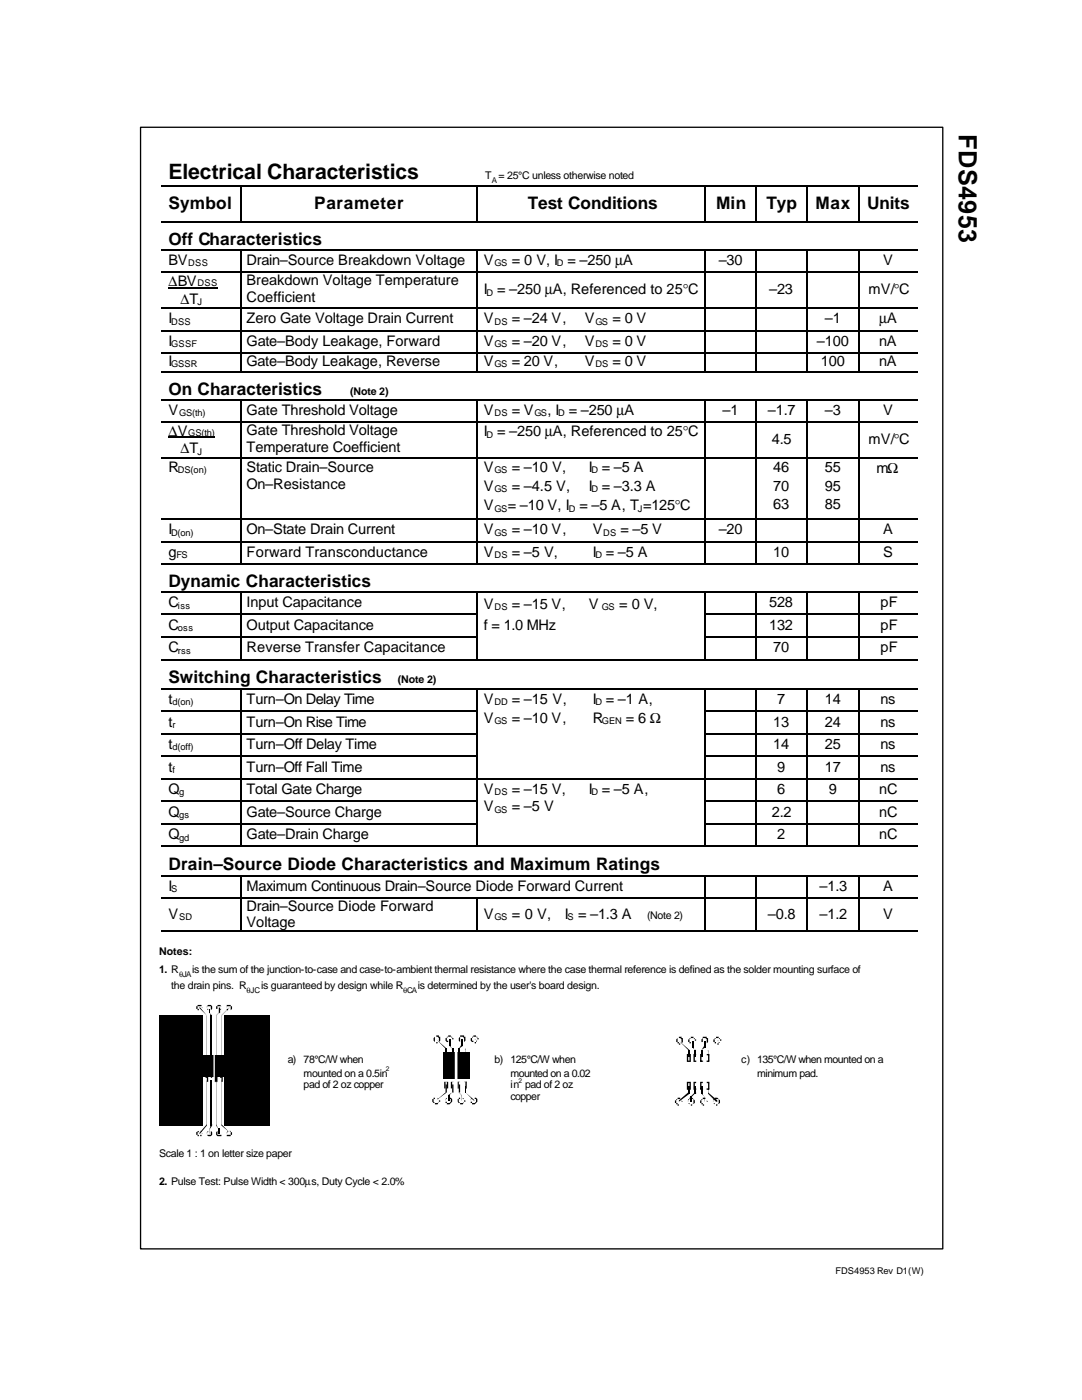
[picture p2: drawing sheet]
<svg xmlns="http://www.w3.org/2000/svg" width="216mm" height="279mm" viewBox="0 0 216 279" stroke-linecap="round" stroke-linejoin="round" font-family="sans-serif">
<g fill="none" stroke="#000" stroke-width=".26">
<path d="M28 25.4h160.1v223.8h-160.1zM32.3 37.2h15.6M48 37.3v6.9M48.2 37.2h46.8M95.1 37.3v6.9M95.2 37.2h45.3M140.6 37.3v6.9M140.8 37.2h10M150.9 37.3v6.9M151.1 37.2h9.8M161 37.3v6.9M161.1 37.2h10.1"/>
<path d="M171.3 37.3v6.9M171.4 37.2h11.7M32.3 44.3h15.6M32.3 49.9h15.6M32.3 54.4h15.6M33.6 57.5h9.8M48 50v4.2M48 54.5v6.9M48.2 44.3h46.8M48.2 49.9h46.8M48.2 54.4h46.8M95.1 50v4.2"/>
<path d="M95.1 54.5v6.9M95.2 44.3h45.3M95.2 49.9h45.3M95.2 54.4h45.3M140.6 50v4.2M140.6 54.5v6.9M140.8 44.3h10M140.8 49.9h10M140.8 54.4h10M150.9 50v4.2M150.9 54.5v6.9M151.1 44.3h9.8"/>
<path d="M151.1 49.9h9.8M151.1 54.4h9.8M161 50v4.2M161 54.5v6.9M161.1 44.3h10.1M161.1 49.9h10.1M161.1 54.4h10.1M171.3 50v4.2M171.3 54.5v6.9M171.4 44.3h11.7M171.4 49.9h11.7M171.4 54.4h11.7"/>
<path d="M32.3 61.5h15.6M32.3 66h15.6M32.3 70.5h15.6M32.3 74.2h15.6M32.3 79.8h15.6M48 61.6v4.3M48 66.1v4.3M48 70.6v3.5M48 79.9v4.2M48.2 61.5h46.8M48.2 66h46.8M48.2 70.5h46.8"/>
<path d="M48.2 74.2h46.8M48.2 79.8h46.8M95.1 61.6v4.3M95.1 66.1v4.3M95.1 70.6v3.5M95.1 79.9v4.2M95.2 61.5h45.3M95.2 66h45.3M95.2 70.5h45.3M95.2 74.2h45.3M95.2 79.8h45.3M140.6 61.6v4.3"/>
<path d="M140.6 66.1v4.3M140.6 70.6v3.5M140.6 79.9v4.2M140.8 61.5h10M140.8 66h10M140.8 70.5h10M140.8 74.2h10M140.8 79.8h10M150.9 61.6v4.3M150.9 66.1v4.3M150.9 70.6v3.5M150.9 79.9v4.2"/>
<path d="M151.1 61.5h9.8M151.1 66h9.8M151.1 70.5h9.8M151.1 74.2h9.8M151.1 79.8h9.8M161 61.6v4.3M161 66.1v4.3M161 70.6v3.5M161 79.9v4.2M161.1 61.5h10.1M161.1 66h10.1M161.1 70.5h10.1"/>
<path d="M161.1 74.2h10.1M161.1 79.8h10.1M171.3 61.6v4.3M171.3 66.1v4.3M171.3 70.6v3.5M171.3 79.9v4.2M171.4 61.5h11.7M171.4 66h11.7M171.4 70.5h11.7M171.4 74.2h11.7M171.4 79.8h11.7M32.3 84.3h15.6"/>
<path d="M32.3 91.4h15.6M33.6 87.2h9.3M48 84.4v6.9M48 91.5v12M48.2 84.3h46.8M48.2 91.4h46.8M95.1 84.4v6.9M95.1 91.5v12M95.2 84.3h45.3M95.2 91.4h45.3M140.6 84.4v6.9M140.6 91.5v12"/>
<path d="M140.8 84.3h10M140.8 91.4h10M150.9 84.4v6.9M150.9 91.5v12M151.1 84.3h9.8M151.1 91.4h9.8M161 84.4v6.9M161 91.5v12M161.1 84.3h10.1M161.1 91.4h10.1M171.3 84.4v6.9M171.3 91.5v12"/>
<path d="M171.4 84.3h11.7M171.4 91.4h11.7M32.3 103.6h15.6M32.3 108.1h15.6M32.3 112.6h15.6M32.3 118.1h15.6M48 103.7v4.2M48 108.2v4.2M48 118.3v4.2M48.2 103.6h46.8M48.2 108.1h46.8M48.2 112.6h46.8"/>
<path d="M48.2 118.1h46.8M95.1 103.7v4.2M95.1 108.2v4.2M95.1 118.3v4.2M95.2 103.6h45.3M95.2 108.1h45.3M95.2 112.6h45.3M95.2 118.1h45.3M140.6 103.7v4.2M140.6 108.2v4.2M140.6 118.3v4.2M140.8 103.6h10"/>
<path d="M140.8 108.1h10M140.8 112.6h10M140.8 118.1h10M150.9 103.7v4.2M150.9 108.2v4.2M150.9 118.3v4.2M151.1 103.6h9.8M151.1 108.1h9.8M151.1 112.6h9.8M151.1 118.1h9.8M161 103.7v4.2M161 108.2v4.2"/>
<path d="M161 118.3v4.2M161.1 103.6h10.1M161.1 108.1h10.1M161.1 112.6h10.1M161.1 118.1h10.1M171.3 103.7v4.2M171.3 108.2v4.2M171.3 118.3v4.2M171.4 103.6h11.7M171.4 108.1h11.7M171.4 112.6h11.7M171.4 118.1h11.7"/>
<path d="M32.3 122.6h15.6M32.3 127.1h15.6M32.3 131.6h15.6M32.3 137.5h15.6M48 122.8v4.2M48 127.3v4.2M48 137.6v4.2M48.2 122.6h46.8M48.2 127.1h46.8M48.2 131.6h46.8M48.2 137.5h46.8M95.1 122.8v4.2"/>
<path d="M95.1 127.3v4.2M95.1 137.6v4.2M95.2 131.6h45.3M95.2 137.5h45.3M140.6 122.8v4.2M140.6 127.3v4.2M140.6 137.6v4.2M140.8 122.6h10M140.8 127.1h10M140.8 131.6h10M140.8 137.5h10M150.9 122.8v4.2"/>
<path d="M150.9 127.3v4.2M150.9 137.6v4.2M151.1 122.6h9.8M151.1 127.1h9.8M151.1 131.6h9.8M151.1 137.5h9.8M161 122.8v4.2M161 127.3v4.2M161 137.6v4.2M161.1 122.6h10.1M161.1 127.1h10.1M161.1 131.6h10.1"/>
<path d="M161.1 137.5h10.1M171.3 122.8v4.2M171.3 127.3v4.2M171.3 137.6v4.2M171.4 122.6h11.7M171.4 127.1h11.7M171.4 131.6h11.7M171.4 137.5h11.7M32.3 141.9h15.6M32.3 146.4h15.6M32.3 150.9h15.6M32.3 155.4h15.6"/>
<path d="M32.3 159.9h15.6M48 142.1v4.2M48 146.6v4.2M48 151.1v4.2M48 155.6v4.2M48.2 141.9h46.8M48.2 146.4h46.8M48.2 150.9h46.8M48.2 155.4h46.8M48.2 159.9h46.8M95.1 142.1v4.2M95.1 146.6v4.2"/>
<path d="M95.1 151.1v4.2M95.1 155.6v4.2M95.2 155.4h45.3M140.6 142.1v4.2M140.6 146.6v4.2M140.6 151.1v4.2M140.6 155.6v4.2M140.8 141.9h10M140.8 146.4h10M140.8 150.9h10M140.8 155.4h10M140.8 159.9h10"/>
<path d="M150.9 142.1v4.2M150.9 146.6v4.2M150.9 151.1v4.2M150.9 155.6v4.2M151.1 141.9h9.8M151.1 146.4h9.8M151.1 150.9h9.8M151.1 155.4h9.8M151.1 159.9h9.8M161 142.1v4.2M161 146.6v4.2M161 151.1v4.2"/>
<path d="M161 155.6v4.2M161.1 141.9h10.1M161.1 146.4h10.1M161.1 150.9h10.1M161.1 155.4h10.1M161.1 159.9h10.1M171.3 142.1v4.2M171.3 146.6v4.2M171.3 151.1v4.2M171.3 155.6v4.2M171.4 141.9h11.7M171.4 146.4h11.7"/>
<path d="M171.4 150.9h11.7M171.4 155.4h11.7M171.4 159.9h11.7M32.3 164.4h15.6M32.3 168.9h15.6M32.3 174.8h15.6M32.3 179.3h15.6M48 160.1v4.2M48 164.6v4.2M48 174.9v4.2M48 179.4v6.3M48.2 164.4h46.8"/>
<path d="M48.2 168.9h46.8M48.2 174.8h92.3M48.2 179.3h46.8M95.1 160.1v4.2M95.1 164.6v4.2M95.1 179.4v6.3M95.2 168.9h45.3M95.2 179.3h45.3M140.6 160.1v4.2M140.6 164.6v4.2M140.6 174.9v4.2M140.6 179.4v6.3"/>
<path d="M140.8 164.4h10M140.8 168.9h10M140.8 174.8h10M140.8 179.3h10M150.9 160.1v4.2M150.9 164.6v4.2M150.9 174.9v4.2M150.9 179.4v6.3M151.1 164.4h9.8M151.1 168.9h9.8M151.1 174.8h9.8M151.1 179.3h9.8"/>
<path d="M161 160.1v4.2M161 164.6v4.2M161 174.9v4.2M161 179.4v6.3M161.1 164.4h10.1M161.1 168.9h10.1M161.1 174.8h10.1M161.1 179.3h10.1M171.3 160.1v4.2M171.3 164.6v4.2M171.3 174.9v4.2M171.3 179.4v6.3"/>
<path d="M171.4 164.4h11.7M171.4 168.9h11.7M171.4 174.8h11.7M171.4 179.3h11.7M32.3 185.9h15.6M48.2 185.9h46.8M95.2 185.9h45.3M140.8 185.9h10M151.1 185.9h9.8M161.1 185.9h10.1M171.4 185.9h11.7"/>
</g>
<g fill="#000">
<path d="M47.9 37h.3v.3h-.3zM95 37h.2v.3h-.2zM140.5 37h.3v.3h-.3zM150.8 37h.3v.3h-.3zM160.9 37h.2v.3h-.2zM171.2 37h.2v.3h-.2zM47.9 44.2h.3v.2h-.3zM47.9 49.7h.3v.3h-.3zM47.9 54.2h.3v.3h-.3zM95 44.2h.2v.2h-.2zM95 49.7h.2v.3h-.2zM95 54.2h.2v.3h-.2z"/>
<path d="M140.5 44.2h.3v.2h-.3zM140.5 49.7h.3v.3h-.3zM140.5 54.2h.3v.3h-.3zM150.8 44.2h.3v.2h-.3zM150.8 49.7h.3v.3h-.3zM150.8 54.2h.3v.3h-.3zM160.9 44.2h.2v.2h-.2zM160.9 49.7h.2v.3h-.2zM160.9 54.2h.2v.3h-.2zM171.2 44.2h.2v.2h-.2zM171.2 49.7h.2v.3h-.2zM171.2 54.2h.2v.3h-.2z"/>
<path d="M47.9 61.4h.3v.2h-.3zM47.9 65.9h.3v.2h-.3zM47.9 70.4h.3v.2h-.3zM47.9 74.1h.3v.2h-.3zM47.9 79.6h.3v.3h-.3zM95 61.4h.2v.2h-.2zM95 65.9h.2v.2h-.2zM95 70.4h.2v.2h-.2zM95 74.1h.2v.2h-.2zM95 79.6h.2v.3h-.2zM140.5 61.4h.3v.2h-.3zM140.5 65.9h.3v.2h-.3z"/>
<path d="M140.5 70.4h.3v.2h-.3zM140.5 74.1h.3v.2h-.3zM140.5 79.6h.3v.3h-.3zM150.8 61.4h.3v.2h-.3zM150.8 65.9h.3v.2h-.3zM150.8 70.4h.3v.2h-.3zM150.8 74.1h.3v.2h-.3zM150.8 79.6h.3v.3h-.3zM160.9 61.4h.2v.2h-.2zM160.9 65.9h.2v.2h-.2zM160.9 70.4h.2v.2h-.2zM160.9 74.1h.2v.2h-.2z"/>
<path d="M160.9 79.6h.2v.3h-.2zM171.2 61.4h.2v.2h-.2zM171.2 65.9h.2v.2h-.2zM171.2 70.4h.2v.2h-.2zM171.2 74.1h.2v.2h-.2zM171.2 79.6h.2v.3h-.2zM47.9 84.1h.3v.3h-.3zM47.9 91.3h.3v.2h-.3zM95 84.1h.2v.3h-.2zM95 91.3h.2v.2h-.2zM140.5 84.1h.3v.3h-.3zM140.5 91.3h.3v.2h-.3z"/>
<path d="M150.8 84.1h.3v.3h-.3zM150.8 91.3h.3v.2h-.3zM160.9 84.1h.2v.3h-.2zM160.9 91.3h.2v.2h-.2zM171.2 84.1h.2v.3h-.2zM171.2 91.3h.2v.2h-.2zM47.9 103.5h.3v.2h-.3zM47.9 107.9h.3v.3h-.3zM47.9 112.4h.3v.3h-.3zM47.9 118h.3v.3h-.3zM95 103.5h.2v.2h-.2zM95 107.9h.2v.3h-.2z"/>
<path d="M95 112.4h.2v.3h-.2zM95 118h.2v.3h-.2zM140.5 103.5h.3v.2h-.3zM140.5 107.9h.3v.3h-.3zM140.5 112.4h.3v.3h-.3zM140.5 118h.3v.3h-.3zM150.8 103.5h.3v.2h-.3zM150.8 107.9h.3v.3h-.3zM150.8 112.4h.3v.3h-.3zM150.8 118h.3v.3h-.3zM160.9 103.5h.2v.2h-.2zM160.9 107.9h.2v.3h-.2z"/>
<path d="M160.9 112.4h.2v.3h-.2zM160.9 118h.2v.3h-.2zM171.2 103.5h.2v.2h-.2zM171.2 107.9h.2v.3h-.2zM171.2 112.4h.2v.3h-.2zM171.2 118h.2v.3h-.2zM47.9 122.5h.3v.3h-.3zM47.9 127h.3v.3h-.3zM47.9 131.5h.3v.3h-.3zM47.9 137.3h.3v.3h-.3zM95 122.5h.2v.3h-.2zM95 127h.2v.3h-.2z"/>
<path d="M95 131.5h.2v.3h-.2zM95 137.3h.2v.3h-.2zM140.5 122.5h.3v.3h-.3zM140.5 127h.3v.3h-.3zM140.5 131.5h.3v.3h-.3zM140.5 137.3h.3v.3h-.3zM150.8 122.5h.3v.3h-.3zM150.8 127h.3v.3h-.3zM150.8 131.5h.3v.3h-.3zM150.8 137.3h.3v.3h-.3zM160.9 122.5h.2v.3h-.2zM160.9 127h.2v.3h-.2z"/>
<path d="M160.9 131.5h.2v.3h-.2zM160.9 137.3h.2v.3h-.2zM171.2 122.5h.2v.3h-.2zM171.2 127h.2v.3h-.2zM171.2 131.5h.2v.3h-.2zM171.2 137.3h.2v.3h-.2zM47.9 141.8h.3v.3h-.3zM47.9 146.3h.3v.3h-.3zM47.9 150.8h.3v.3h-.3zM47.9 155.3h.3v.3h-.3zM95 141.8h.2v.3h-.2zM95 146.3h.2v.3h-.2z"/>
<path d="M95 150.8h.2v.3h-.2zM95 155.3h.2v.3h-.2zM140.5 141.8h.3v.3h-.3zM140.5 146.3h.3v.3h-.3zM140.5 150.8h.3v.3h-.3zM140.5 155.3h.3v.3h-.3zM150.8 141.8h.3v.3h-.3zM150.8 146.3h.3v.3h-.3zM150.8 150.8h.3v.3h-.3zM150.8 155.3h.3v.3h-.3zM160.9 141.8h.2v.3h-.2zM160.9 146.3h.2v.3h-.2z"/>
<path d="M160.9 150.8h.2v.3h-.2zM160.9 155.3h.2v.3h-.2zM171.2 141.8h.2v.3h-.2zM171.2 146.3h.2v.3h-.2zM171.2 150.8h.2v.3h-.2zM171.2 155.3h.2v.3h-.2zM47.9 159.8h.3v.3h-.3zM47.9 164.3h.3v.3h-.3zM47.9 168.8h.3v.3h-.3zM47.9 174.6h.3v.3h-.3zM47.9 179.1h.3v.3h-.3zM95 159.8h.2v.3h-.2z"/>
<path d="M95 164.3h.2v.3h-.2zM95 168.8h.2v.3h-.2zM95 179.1h.2v.3h-.2zM140.5 159.8h.3v.3h-.3zM140.5 164.3h.3v.3h-.3zM140.5 168.8h.3v.3h-.3zM140.5 174.6h.3v.3h-.3zM140.5 179.1h.3v.3h-.3zM150.8 159.8h.3v.3h-.3zM150.8 164.3h.3v.3h-.3zM150.8 168.8h.3v.3h-.3zM150.8 174.6h.3v.3h-.3z"/>
<path d="M150.8 179.1h.3v.3h-.3zM160.9 159.8h.2v.3h-.2zM160.9 164.3h.2v.3h-.2zM160.9 168.8h.2v.3h-.2zM160.9 174.6h.2v.3h-.2zM160.9 179.1h.2v.3h-.2zM171.2 159.8h.2v.3h-.2zM171.2 164.3h.2v.3h-.2zM171.2 168.8h.2v.3h-.2zM171.2 174.6h.2v.3h-.2zM171.2 179.1h.2v.3h-.2zM47.9 185.7h.3v.3h-.3z"/>
<path d="M95 185.7h.2v.3h-.2zM140.5 185.7h.3v.3h-.3zM150.8 185.7h.3v.3h-.3zM160.9 185.7h.2v.3h-.2zM171.2 185.7h.2v.3h-.2z"/>
</g>
<path d="M39.4 200.8h.3v-.2h.3v.2h.2v.8h-.8z" fill-rule="evenodd" fill="#fff"/>
<path d="M39.2 200.8h.2v-.2h.8v.5h.3h-.3v.2l-.2 .3h-.6v-.3h-.2v-.2h.2v.2h.3v.3h.3l.2-.3v-.5h-.8v.3h-.2z" fill="#000"/>
<path d="M41.3 200.8h.2v-.2h.6v.2h.2v.5h-.2v.3h-.6v-.3h-.2z" fill-rule="evenodd" fill="#fff"/>
<path d="M41.3 200.8v.3v-.3l.2-.2h.6l.2 .2v.5l-.2 .3h-.6l-.2-.3v-.2v.2h.2v.3h.6v-.5h.2h-.2v-.3z" fill="#000"/>
<path d="M43.1 200.8h.3v-.2h.5v.2h.3v.8h-.8v-.3h-.3z" fill-rule="evenodd" fill="#fff"/>
<path d="M43.1 200.8h.3v-.2h.5l.3 .2v.5l-.3 .3h-.5v-.3h-.3v-.2h.3v.5h.5v-.3h.3v-.5h-.8v.3h-.3z" fill="#000"/>
<path d="M45.2 200.8h.3v-.2h.5v.2h.3v.5h-.3v.3h-.8z" fill-rule="evenodd" fill="#fff"/>
<path d="M45.2 200.6h.8v.2h.3v.5l-.3 .3h-.8v-.5v.2h.3v.3h.5v-.8h-.8v.3z" fill="#000"/>
<path d="M41 210.9h.3v1h-.3z" fill="#fff"/>
<path d="M41 210.9h.5v1h-.5v-1v1h.3v-1z" fill="#000"/>
<path d="M42.1 210.9h.2v1h-.2z" fill="#fff"/>
<path d="M42.1 210.9v1h.2v-1h-.2h.2v1h-.2z" fill="#000"/>
<path d="M42.9 210.9h.5v1h-.5z" fill="#fff"/>
<path d="M42.9 210.9h.5v1h-.5v-1h.2v1h-.2h.5h-.3v-1h.3z" fill="#000"/>
<path d="M43.9 210.9h.3v1h-.3z" fill="#fff"/>
<path d="M39.7 201.1h.3l1.3 1.6zM41.8 201.1v1zM41.8 202.1l.5 .6h-.2zM43.1 202.7l.6-.6h.2h-.2zM43.9 210.9h.5v1h-.5v-1v1h.3v-1zM43.7 201.1h.2v1h-.2zM44.2 202.7l1.6-1.6z" fill="#000"/>
<path d="M41.3 202.7v8.4M43.1 202.7v8.4M44.2 202.7v8.4" fill="none" stroke="#000" stroke-width=".2"/>
<path d="M42.2 202.7v8.4" fill="none" stroke="#000" stroke-width=".26"/>
<path d="M42.6 209.3h.3v8.5h-.3z" fill="#fff"/>
<path d="M40 210.6h5.8v4.2h-5.8zM31.7 202.7h8.8v21.9h-8.8zM44.7 202.7h9v21.9h-9z" fill="#000"/>
<g fill="#fff">
<path d="M42.6 209.3h.3v8.5h-.3z"/>
<path d="M41 215.1h.3v.8h-.3z"/>
</g>
<path d="M41 214.8h.5v1.1h-.5v-1.1v1.1h.3v-.8h-.3z" fill="#000"/>
<path d="M42.1 215.1h.2v.8h-.2z" fill="#fff"/>
<path d="M42.1 214.8h.2v1.1h-.2v-1.1v1.1h.2v-.8h-.2z" fill="#000"/>
<path d="M42.9 215.1h.5v.8h-.5z" fill="#fff"/>
<path d="M42.9 214.8h.5v1.1h-.5v-1.1v.3h.2v.8h-.2h.5h-.3v-.8h.3h-.5z" fill="#000"/>
<path d="M43.9 215.1h.3v.8h-.3z" fill="#fff"/>
<path d="M43.9 214.8h.5v1.1h-.5v-1.1v1.1h.3v-.8h-.3z" fill="#000"/>
<path d="M39.4 225.7h.8v1h-.8z" fill-rule="evenodd" fill="#fff"/>
<path d="M39.2 226l.5-.3h.5v.5h.3h-.3v.5h-.8v-.2h-.2v-.3h.2v.3h.3v.2h.3v-.2h.2v-.5l-.2-.3h-.3v.3h-.3v.2h-.2z" fill="#000"/>
<path d="M41.3 226h.2v-.3h.6v.3h.2v.5h-.2v.2h-.6v-.2h-.2z" fill-rule="evenodd" fill="#fff"/>
<path d="M41.5 225.7v.3h-.2v.2v-.2l.2-.3h.6l.2 .3v.5l-.2 .2h-.6l-.2-.2v-.3v.3h.5v.2v-.2h.3v-.3h.2h-.2v-.5z" fill="#000"/>
<path d="M43.1 226h.3v-.3h.5v.3h.3v.5h-.3v.2h-.5v-.2h-.3z" fill-rule="evenodd" fill="#fff"/>
<path d="M43.4 225.7v.5h-.3v-.2l.3-.3h.5l.3 .3v.7h-.8l-.3-.2v-.3h.3v.3h.3v.2v-.2h.5v-.5l-.3-.3z" fill="#000"/>
<path d="M45.2 226h.3v-.3h.5v.3h.3v.5h-.3v.2h-.5v-.2h-.3z" fill-rule="evenodd" fill="#fff"/>
<path d="M41.3 224.4v.2l-1.3 1.6h-.3zM41.8 225.2v1zM42.1 224.4h.2v.2l-.5 .8zM43.1 224.4l.6 1h.2h-.2l-.6-.8zM43.7 225.2h.2v1h-.2zM44.2 224.4l1.6 1.6-1.6-1.4zM45.5 225.7v.3h-.3v.2v-.2l.3-.3h.5v.3h.3v.5h-.3v.2h-.8v-.5v.3h.6v.2v-.2h.2v-.5l-.2-.3z" fill="#000"/>
<path d="M41.3 215.6v9M43.1 215.6v9M44.2 215.6v9" fill="none" stroke="#000" stroke-width=".2"/>
<path d="M42.2 215.6v9" fill="none" stroke="#000" stroke-width=".26"/>
<path d="M86.5 219.3h.3v-.2h.5v.2h.3v.8h-.3v.3h-.5v-.3h-.3z" fill-rule="evenodd" fill="#fff"/>
<path d="M86.3 219.3h.2v-.2h.8l.3 .2v.3h.2v.3h-.2l-.3 .5h-.5v-.3h-.3l-.2-.2v-.3h.2v.3l.3 .2h.5l.3-.2v-.6h-.3v-.2h-.5v.2h-.3v.3h-.2z" fill="#000"/>
<path d="M88.9 219.3h.3v-.2h.8v.2h.2v.8h-.2v.3h-.8v-.3h-.3z" fill-rule="evenodd" fill="#fff"/>
<path d="M89.2 219.1v.2h-.3v.3v-.3l.3-.2h.8l.2 .2v.6l-.5 .5h-.5v-.3h-.3v-.5v.3h.3v.2h.5l.3-.2v-.3h.2h-.2v-.3h-.3v-.2z" fill="#000"/>
<path d="M91.5 219.3h.3v-.2h.5v.2h.3v.8h-.3v.3h-.5v-.3h-.3z" fill-rule="evenodd" fill="#fff"/>
<path d="M91.3 219.3h.2v-.2h.8l.3 .2v.3h.3v.3h-.3l-.3 .5h-.5v-.3h-.3l-.2-.2v-.3h.2v.3l.3 .2h.5l.3-.2v-.6h-.3v-.2h-.5v.2h-.3v.3h-.2z" fill="#000"/>
<path d="M93.9 219.3h.3v-.2h.8v.2h.2v.6h-.2v.5h-.8v-.3h-.3z" fill-rule="evenodd" fill="#fff"/>
<path d="M94.2 219.1v.2h-.3v.3v-.3l.3-.2h.8l.2 .2v.6l-.5 .5h-.5v-.3h-.3v-.5v.3h.3v.2h.5l.3-.2v-.6h-.3v-.2z" fill="#000"/>
<path d="M86.5 207.2h.3v-.3h.8v.3h.2v.8h-1v-.3h-.3z" fill-rule="evenodd" fill="#fff"/>
<path d="M86.8 206.9v.5h-.3v-.2l.3-.3h.2v-.3h.6v.3h.2v.8l-.2 .3h-.3v.2h-.3v-.2h-.2l-.3-.3v-.3h.3v.6h.8v-.6h.2h-.2v-.2l-.3-.3z" fill="#000"/>
<path d="M89.2 206.9h1v1.1h-1z" fill-rule="evenodd" fill="#fff"/>
<path d="M88.9 207.2h.3v-.3h.2v-.3h.6v.3h.2v.3h.3v.2h-.3l-.2 .8h-.3v-.2h-.5l-.3-.3v-.3h.3v.3h.2v.3h.6l.2-.3v-.5l-.2-.3h-.6l-.2 .3v.2h-.3z" fill="#000"/>
<path d="M91.5 207.2h.3v-.3h.8v.3h.3v.8h-1.1v-.3h-.3z" fill-rule="evenodd" fill="#fff"/>
<path d="M91.8 206.6h.8v.3h.3v.8l-.3 .3h-.3v.2h-.2v-.2h-.3l-.3-.3v-.3h.3v.6h.8v-.6h.3h-.3v-.2l-.3-.3h-.5v.5h-.3z" fill="#000"/>
<path d="M94.2 206.9h1v1.1h-1z" fill-rule="evenodd" fill="#fff"/>
<path d="M93.9 207.2h.3v-.3h.3v-.3h.5v.3h.2v.3h.3v.2h-.3l-.2 .8h-.3v-.2h-.5l-.3-.3v-.3h.3v.3h.3v.3h.5v-.3h.2v-.5l-.2-.3h-.5l-.3 .3v.2h-.3z" fill="#000"/>
<path d="M88.9 210.3h.3v1.4h-.3z" fill="#fff"/>
<path d="M88.6 210.3h.3v1.4v-.3h.3v.3v-1.4h-.3h.5v1.4h-.8z" fill="#000"/>
<path d="M90.2 210.3h.3v1.4h-.3z" fill="#fff"/>
<path d="M90 210.3h.2v1.4v-.3h.3v.3v-1.4h-.3h.3v1.4h-.5z" fill="#000"/>
<path d="M91.3 210.3h.5v1.4h-.5z" fill="#fff"/>
<path d="M91.3 210.3h.5v1.4h-.5v-1.4h.2v1.4l-.2-.3h.5v.3v-1.4z" fill="#000"/>
<path d="M92.6 210.3h.5v1.4h-.5z" fill="#fff"/>
<path d="M88.9 209.3h.3v1.3h-.3zM87 207.4l2.2 1.9v.2h-.3v-.2zM89.7 207.4h.3v1.4h-.3zM89.7 208.5l.5 .8h.3h-.3v.2v-.2l-.5-.5zM90.2 209.3h.3v1.3h-.3zM91.5 209.3h.3v1.3h-.3zM92.1 208.5h.2v.3l-.8 .5v.2v-.2zM92.1 207.4h.2v1.4h-.2zM92.6 210.3h.5v1.4h-.5v-1.4v1.4v-.3h.5l-.2 .3v-1.4h.2zM92.9 209.3v1.3zM92.9 209.3v.2v-.2l1.8-1.9h.3h-.3z" fill="#000"/>
<path d="M88.9 215.9h.3v1.3h-.3z" fill="#fff"/>
<path d="M88.6 215.9h.3v1.3h.3v-1.3h-.3h.5v1.3h-.8z" fill="#000"/>
<path d="M90.2 215.9h.3v1.3h-.3z" fill="#fff"/>
<path d="M90 215.9h.2v1.3h.3v-1.3h-.3h.3v1.3h-.5z" fill="#000"/>
<path d="M91.3 215.9h.5v1.3h-.5z" fill="#fff"/>
<path d="M91.3 215.9h.5v1.3h-.5v-1.3h.2v1.3h-.2h.5v-1.3z" fill="#000"/>
<path d="M92.6 215.9h.5v1.3h-.5z" fill="#fff"/>
<path d="M88.4 210.1h5.3v5.3h-5.3zM88.9 216.4h.3v1.6h-.3zM87 219.6l1.9-1.6h.3zM89.4 218.5h.3v1.1h-.3zM89.4 218.5l.8-.5h.3h-.3l-.5 .5v.3h-.3zM90.2 216.4h.3v1.6h-.3zM91.5 216.4h.3v1.6h-.3zM92.1 218.5v1.1zM91.5 218l.6 .5v.3v-.3zM92.6 215.9h.5v1.3h-.5v-1.3v1.3h.5h-.2v-1.3h.2zM92.9 216.4v1.6zM92.9 218l1.8 1.6h-.2z" fill="#000"/>
<path d="M90.8 209.5h.5v10.9l-.3 .3v-.3h-.2z" fill="#fff"/>
<path d="M134.9 219.3h1.1v1.1h-1.1z" fill-rule="evenodd" fill="#fff"/>
<path d="M134.7 219.6h.2v-.3h.3v-.2h.5v.2l.6 .6h-.3v.2l-.3 .3h-.2v.3h-.3v-.3h-.3v-.3h-.2v-.2h.2v.2h.3v.3h.5l.3-.3v-.5l-.3-.3h-.5l-.3 .3v.3h-.2z" fill="#000"/>
<path d="M137.3 219.6h.3v-.3h.8v.3h.2v.5h-.2v.3h-.8v-.3h-.3z" fill-rule="evenodd" fill="#fff"/>
<path d="M137.3 219.3h.3v-.2h.5l.5 .5v.5l-.5 .3v.3h-.3v-.3h-.2l-.3-.3v-.2v.2h.3v.3h.5l.3-.3v-.2h.2h-.2v-.6h-.8l-.3 .3v.3z" fill="#000"/>
<path d="M140 219.3h1v1.1h-1z" fill-rule="evenodd" fill="#fff"/>
<path d="M140 219.3h.2v-.2h.6v.2l.5 .6h-.3v.2l-.2 .3h-.3v.3h-.3v-.3h-.2v-.3h-.3v-.2h.3v.2h.2v.3h.6l.2-.3v-.5l-.2-.3h-.6l-.2 .3v.3h-.3v-.3h.3z" fill="#000"/>
<path d="M142.6 219.3h.8v.3h.3v.5h-.3v.3h-.8v-.3h-.3v-.5h.3z" fill-rule="evenodd" fill="#fff"/>
<path d="M142.3 219.3h.3v-.2h.5l.6 .5v.5l-.6 .3v.3h-.2v-.3h-.3l-.3-.3v-.2v.2h.3v.3h.5l.3-.3v-.8h-.8l-.3 .3v.3z" fill="#000"/>
<path d="M135.2 207.2h.8v.2h.3v.6h-.3v.2h-.8v-.2h-.3v-.6h.3z" fill-rule="evenodd" fill="#fff"/>
<path d="M135.2 207.2v.5h-.3v-.3l.3-.2h.3v-.3h.5v.3h.3v.8l-.3 .2h-.3v.3h-.2v-.3h-.3v-.2h-.3v-.3h.3v.3h.3v.2h.5v-.5h.3h-.3v-.3l-.3-.2z" fill="#000"/>
<path d="M137.6 207.2h1v1h-1z" fill-rule="evenodd" fill="#fff"/>
<path d="M137.3 207.4h.3v-.2h.2v-.3h.6v.3h.2v.2h.3v.3h-.3l-.2 .8h-.3v-.3h-.5v-.2h-.3v-.3h.3v.3h.2v.2h.6l.2-.2v-.6l-.2-.2h-.6l-.2 .2v.3h-.3z" fill="#000"/>
<path d="M140 207.4h.2v-.2h.8v.2h.3v.6h-.3v.2h-.8v-.2h-.2z" fill-rule="evenodd" fill="#fff"/>
<path d="M140.2 206.9h.8v.3h.3v.8l-.3 .2h-.2v.3h-.3v-.3h-.3v-.2h-.2v-.3h.2v.5h.8v-.5h.3h-.3v-.3l-.2-.2h-.6v.5h-.2z" fill="#000"/>
<path d="M142.6 207.2h1.1v1h-1.1z" fill-rule="evenodd" fill="#fff"/>
<path d="M142.6 207.2h.3v-.3h.5v.3h.3v.2h.2v.3h-.2l-.3 .8h-.3v-.3h-.5v-.2h-.3v-.3h.3v.3h.3v.2h.5v-.2h.3v-.6l-.3-.2h-.5l-.3 .2v.3h-.3v-.3h.3z" fill="#000"/>
<path d="M137.3 210.6h.3v1.3h-.3z" fill="#fff"/>
<path d="M137.1 210.3h.2v1.6v-.2h.3v.2v-1.3h-.3v-.3h.5v1.6h-.7z" fill="#000"/>
<path d="M138.6 210.6h.3v1.3h-.3z" fill="#fff"/>
<path d="M138.4 210.3h.2v1.6v-.2h.3v.2v-1.3h-.3v-.3h.3v1.6h-.5z" fill="#000"/>
<path d="M139.7 210.6h.5v1.3h-.5z" fill="#fff"/>
<path d="M139.7 210.3h.5v1.6h-.5v-1.6v.3h.3v1.3l-.3-.2h.5v.2v-1.3h-.5z" fill="#000"/>
<path d="M141 210.6h.6v1.3h-.6z" fill="#fff"/>
<path d="M137.3 209.5h.3v1.4h-.3zM135.5 207.7l2.1 1.8v.3h-.3v-.3zM138.1 207.7h.3v1.3h-.3zM138.1 208.8l.5 .7h.3h-.3v.3v-.3l-.5-.5zM138.6 209.5h.3v1.4h-.3zM140 209.5h.2v1.4h-.2zM140.5 208.8h.3v.2l-.8 .5v.3v-.3zM140.5 207.7h.3v1.3h-.3zM141 210.3h.6v1.6h-.6v-1.6v1.6v-.2h.6l-.3 .2v-1.3h.3h-.6zM141.3 209.5v1.4zM141.3 209.5v.3v-.3l1.8-1.8h.3h-.3z" fill="#000"/>
<path d="M137.3 216.2h.3v1.3h-.3z" fill="#fff"/>
<path d="M137.1 215.9h.2v1.6v-.3h.3v.3v-1.3h-.3v-.3h.5v1.6h-.7z" fill="#000"/>
<path d="M138.6 216.2h.3v1.3h-.3z" fill="#fff"/>
<path d="M138.4 215.9h.2v1.6v-.3h.3v.3v-1.3h-.3v-.3h.3v1.6h-.5z" fill="#000"/>
<path d="M139.7 216.2h.5v1.3h-.5z" fill="#fff"/>
<path d="M139.7 215.9h.5v1.6h-.5v-1.6v.3h.3v1.3l-.3-.3h.5v.3v-1.3h-.5z" fill="#000"/>
<path d="M141 216.2h.6v1.3h-.6z" fill="#fff"/>
<path d="M137.3 216.7h.3v1.6h-.3zM135.5 219.6l1.8-1.6h.3v.3l-2.1 1.6zM137.8 218.8h.3v1.1h-.3zM138.6 218h.3v.3h-.3l-.5 .5h-.3zM138.6 216.7h.3v1.6h-.3zM140 216.7h.2v1.6h-.2zM140.5 218.8v1.1zM140 218l.5 .8-.5-.5zM141 215.9h.6v1.6h-.6v-1.6v1.6v-.3h.6l-.3 .3v-1.3h.3h-.6zM141.3 216.7v1.6zM141.3 218l1.8 1.6v.3h-.2l-1.6-1.6z" fill="#000"/>
<text font-size="5" x="191.3" y="26.7" transform="rotate(90 191.3 26.7)">FDS4953</text>
<text font-size="4.2" x="33.6" y="35.7">Electrical Characteristics</text>
<g font-size="3.4">
<text x="33.6" y="41.8">Symbol</text>
<text x="62.7" y="41.8">Parameter</text>
<text x="105.3" y="41.8">Test Conditions</text>
<text x="142.9" y="41.8">Min</text>
<text x="152.9" y="41.8">Typ</text>
<text x="162.7" y="41.8">Max</text>
<text x="173" y="41.8">Units</text>
<text x="33.6" y="48.9">Off Characteristics</text>
<text x="33.6" y="78.8">On Characteristics</text>
<text x="33.6" y="117.2">Dynamic Characteristics</text>
<text x="33.6" y="136.3">Switching Characteristics</text>
<text x="33.6" y="173.6">Drain–Source Diode Characteristics and Maximum Ratings</text>
</g>
<g font-size="2.9">
<text x="33.6" y="52.9">BV</text>
<text x="49.2" y="52.9">Drain–Source Breakdown Voltage</text>
<text x="96.6" y="52.9">V</text>
<text x="102.1" y="52.9">= 0 V, I = –250 μA</text>
<text x="143.4" y="52.9">–30</text>
<text x="176.2" y="52.9">V</text>
<text x="33.6" y="57.2">ΔBV</text>
<text x="49.2" y="56.9">Breakdown Voltage Temperature</text>
<text x="96.6" y="58.7">I = –250 μA, Referenced to 25°C</text>
<text x="153.5" y="58.7">–23</text>
<text x="173.3" y="58.7">mV/°C</text>
<text x="33.6" y="64.6">I</text>
<text x="36" y="60.6">ΔT</text>
<text x="49.2" y="60.3">Coefficient</text>
<text x="49.2" y="64.6">Zero Gate Voltage Drain Current</text>
<text x="96.6" y="64.6">V</text>
<text x="102.1" y="64.6">= –24 V,</text>
<text x="116.7" y="64.6">V</text>
<text x="122.2" y="64.6">= 0 V</text>
<text x="164.6" y="64.6">–1</text>
<text x="175.4" y="64.6">μA</text>
<text x="33.6" y="69.1">I</text>
<text x="49.2" y="69.1">Gate–Body Leakage, Forward</text>
<text x="96.6" y="69.1">V</text>
<text x="102.1" y="69.1">= –20 V,</text>
<text x="116.7" y="69.1">V</text>
<text x="122.2" y="69.1">= 0 V</text>
<text x="163" y="69.1">–100</text>
<text x="175.4" y="69.1">nA</text>
<text x="33.6" y="73">I</text>
<text x="49.2" y="73">Gate–Body Leakage, Reverse</text>
<text x="96.6" y="73">V</text>
<text x="102.1" y="73">= 20 V,</text>
<text x="116.7" y="73">V</text>
<text x="122.2" y="73">= 0 V</text>
<text x="163.8" y="73">100</text>
<text x="175.4" y="73">nA</text>
<text x="33.6" y="82.8">V</text>
<text x="49.2" y="82.8">Gate Threshold Voltage</text>
<text x="96.6" y="82.8">V</text>
<text x="102.1" y="82.8">= V</text>
<text x="109.3" y="82.8">, I = –250 μA</text>
<text x="144.2" y="82.8">–1</text>
<text x="153.2" y="82.8">–1.7</text>
<text x="164.6" y="82.8">–3</text>
<text x="176.2" y="82.8">V</text>
<text x="33.6" y="87">ΔV</text>
<text x="49.2" y="86.8">Gate Threshold Voltage</text>
<text x="96.6" y="87">I = –250 μA, Referenced to 25°C</text>
<text x="154" y="88.6">4.5</text>
<text x="173.3" y="88.6">mV/°C</text>
<text x="33.6" y="94.2">R</text>
<text x="36" y="90.5">ΔT</text>
<text x="49.2" y="90.2">Temperature Coefficient</text>
<text x="49.2" y="94.2">Static Drain–Source</text>
<text x="96.6" y="94.2">V</text>
<text x="102.1" y="94.2">= –10 V,</text>
<text x="117.5" y="94.2">I = –5 A</text>
<text x="154.3" y="94.2">46</text>
<text x="164.6" y="94.2">55</text>
<text x="174.9" y="94.5">mΩ</text>
<text x="49.2" y="97.6">On–Resistance</text>
<text x="96.6" y="97.9">V</text>
<text x="96.6" y="101.9">V</text>
<text x="101.3" y="101.9">= –10 V, I = –5 A, T =125°C</text>
<text x="102.1" y="97.9">= –4.5 V,</text>
<text x="117.5" y="97.9">I = –3.3 A</text>
<text x="154.3" y="97.9">70</text>
<text x="154.3" y="101.6">63</text>
<text x="164.6" y="97.9">95</text>
<text x="164.6" y="101.6">85</text>
<text x="33.6" y="106.6">I</text>
<text x="49.2" y="106.6">On–State Drain Current</text>
<text x="96.6" y="106.6">V</text>
<text x="102.1" y="106.6">= –10 V,</text>
<text x="118.3" y="106.6">V</text>
<text x="123.8" y="106.6">= –5 V</text>
<text x="143.4" y="106.6">–20</text>
<text x="176.2" y="106.6">A</text>
<text x="33.6" y="111.1">g</text>
<text x="49.2" y="111.1">Forward Transconductance</text>
<text x="96.6" y="111.1">V</text>
<text x="102.1" y="111.1">= –5 V,</text>
<text x="118.3" y="111.1">I = –5 A</text>
<text x="154.3" y="111.1">10</text>
<text x="176.2" y="111.1">S</text>
<text x="33.6" y="121.2">C</text>
<text x="33.6" y="125.7">C</text>
<text x="49.2" y="121.2">Input Capacitance</text>
<text x="49.2" y="125.7">Output Capacitance</text>
<text x="96.6" y="121.4">V</text>
<text x="96.6" y="125.7">f = 1.0 MHz</text>
<text x="102.1" y="121.4">= –15 V,</text>
<text x="117.5" y="121.4">V</text>
<text x="123.6" y="121.4">= 0 V,</text>
<text x="153.5" y="121.2">528</text>
<text x="153.5" y="125.7">132</text>
<text x="175.7" y="121.2">pF</text>
<text x="175.7" y="125.7">pF</text>
<text x="33.6" y="130.2">C</text>
<text x="49.2" y="130.2">Reverse Transfer Capacitance</text>
<text x="154.3" y="130.2">70</text>
<text x="175.7" y="130.2">pF</text>
<text x="33.6" y="140.5">t</text>
<text x="49.2" y="140.5">Turn–On Delay Time</text>
<text x="96.6" y="140.5">V</text>
<text x="102.1" y="140.5">= –15 V,</text>
<text x="118.3" y="140.5">I = –1 A,</text>
<text x="155" y="140.5">7</text>
<text x="164.6" y="140.5">14</text>
<text x="175.7" y="140.5">ns</text>
<text x="33.6" y="145">t</text>
<text x="33.6" y="149.5">t</text>
<text x="49.2" y="145">Turn–On Rise Time</text>
<text x="49.2" y="149.5">Turn–Off Delay Time</text>
<text x="96.6" y="144.2">V</text>
<text x="102.1" y="144.2">= –10 V,</text>
<text x="118.3" y="144.2">R</text>
<text x="124.9" y="144.2">= 6 Ω</text>
<text x="154.3" y="145">13</text>
<text x="154.3" y="149.5">14</text>
<text x="164.6" y="145">24</text>
<text x="164.6" y="149.5">25</text>
<text x="175.7" y="145">ns</text>
<text x="175.7" y="149.5">ns</text>
<text x="33.6" y="154">t</text>
<text x="49.2" y="154">Turn–Off Fall Time</text>
<text x="155" y="154">9</text>
<text x="164.6" y="154">17</text>
<text x="175.7" y="154">ns</text>
<text x="33.6" y="158.5">Q</text>
<text x="49.2" y="158.5">Total Gate Charge</text>
<text x="96.6" y="158.5">V</text>
<text x="96.6" y="161.9">V</text>
<text x="102.1" y="158.5">= –15 V,</text>
<text x="102.1" y="161.9">= –5 V</text>
<text x="117.5" y="158.5">I = –5 A,</text>
<text x="155" y="158.5">6</text>
<text x="165.4" y="158.5">9</text>
<text x="175.4" y="158.5">nC</text>
<text x="33.6" y="163">Q</text>
<text x="33.6" y="167.5">Q</text>
<text x="49.2" y="163">Gate–Source Charge</text>
<text x="49.2" y="167.5">Gate–Drain Charge</text>
<text x="154" y="163">2.2</text>
<text x="155" y="167.5">2</text>
<text x="175.4" y="163">nC</text>
<text x="175.4" y="167.5">nC</text>
<text x="33.6" y="177.8">I</text>
<text x="49.2" y="177.8">Maximum Continuous Drain–Source Diode Forward Current</text>
<text x="163.5" y="177.8">–1.3</text>
<text x="176.2" y="177.8">A</text>
<text x="33.6" y="183.4">V</text>
<text x="49.2" y="181.8">Drain–Source Diode Forward</text>
<text x="49.2" y="184.9">Voltage</text>
<text x="96.6" y="183.4">V</text>
<text x="102.1" y="183.4">= 0 V,</text>
<text x="112.7" y="183.4">I = –1.3 A</text>
<text x="153.2" y="183.4">–0.8</text>
<text x="163.5" y="183.4">–1.2</text>
<text x="176.2" y="183.4">V</text>
</g>
<g font-size="2.1">
<text x="96.8" y="35.7">T = 25°C unless otherwise noted</text>
<text x="69.8" y="78.8">(Note 2)</text>
<text x="79.4" y="136.3">(Note 2)</text>
<text x="129.1" y="183.4">(Note 2)</text>
<text x="31.7" y="190.5">Notes:</text>
<text x="31.7" y="194.2">1. R</text>
<text x="34.1" y="197.4">the drain pins. R</text>
<text x="38.4" y="194.2">is the sum of the junction-to-case and case-to-ambient thermal resistance where the case thermal reference is defined as the solder mounting surface of</text>
<text x="52.1" y="197.4">is guaranteed by design while R</text>
<text x="83.3" y="197.4">is determined by the user's board design.</text>
<text x="57.4" y="212.2">a) 78°C/W when</text>
<text x="60.6" y="214.8">mounted on a 0.5in</text>
<text x="98.7" y="212.2">b) 125°C/W when</text>
<text x="101.9" y="214.8">mounted on a 0.02</text>
<text x="147.9" y="212.2">c) 135°C/W when mounted on a</text>
<text x="151.1" y="214.8">minimum pad.</text>
<text x="60.6" y="217.2">pad of 2 oz copper</text>
<text x="101.9" y="217.2">in pad of 2 oz</text>
<text x="101.9" y="219.6">copper</text>
<text x="31.7" y="231">Scale 1 : 1 on letter size paper</text>
<text x="31.7" y="236.5">2. Pulse Test: Pulse Width &lt; 300μs, Duty Cycle &lt; 2.0%</text>
</g>
<g font-size="1.9">
<text x="37.6" y="53.2">DSS</text>
<text x="98.7" y="53.2">GS</text>
<text x="111.1" y="53.2">D</text>
<text x="39.4" y="57.2">DSS</text>
<text x="97.1" y="59">D</text>
<text x="34.1" y="64.8">DSS</text>
<text x="39.4" y="60.9">J</text>
<text x="98.7" y="64.8">DS</text>
<text x="118.8" y="64.8">GS</text>
<text x="34.1" y="69.3">GSSF</text>
<text x="98.7" y="69.3">GS</text>
<text x="118.8" y="69.3">DS</text>
<text x="34.1" y="73.3">GSSR</text>
<text x="98.7" y="73.3">GS</text>
<text x="118.8" y="73.3">DS</text>
<text x="35.7" y="83.1">GS(th)</text>
<text x="98.7" y="83.1">DS</text>
<text x="106.6" y="83.1">GS</text>
<text x="111.4" y="83.1">D</text>
<text x="37.6" y="87">GS(th)</text>
<text x="97.1" y="87.3">D</text>
<text x="35.5" y="94.5">DS(on)</text>
<text x="39.4" y="90.8">J</text>
<text x="98.7" y="94.5">GS</text>
<text x="118" y="94.5">D</text>
<text x="98.7" y="98.2">GS</text>
<text x="118" y="98.2">D</text>
<text x="34.1" y="106.9">D(on)</text>
<text x="98.7" y="102.1">GS</text>
<text x="98.7" y="106.9">GS</text>
<text x="113.5" y="102.1">D</text>
<text x="120.4" y="106.9">DS</text>
<text x="127.3" y="102.1">J</text>
<text x="35.2" y="111.4">FS</text>
<text x="98.7" y="111.4">DS</text>
<text x="118.8" y="111.4">D</text>
<text x="35.5" y="121.4">iss</text>
<text x="35.5" y="125.9">oss</text>
<text x="98.7" y="121.7">DS</text>
<text x="120.1" y="121.7">GS</text>
<text x="35.5" y="130.4">rss</text>
<text x="34.4" y="140.8">d(on)</text>
<text x="98.7" y="140.8">DD</text>
<text x="118.8" y="140.8">D</text>
<text x="34.4" y="145.3">r</text>
<text x="34.4" y="149.8">d(off)</text>
<text x="98.7" y="144.5">GS</text>
<text x="120.1" y="144.5">GEN</text>
<text x="34.4" y="154.3">f</text>
<text x="35.7" y="158.8">g</text>
<text x="98.7" y="158.8">DS</text>
<text x="118" y="158.8">D</text>
<text x="35.7" y="163.2">gs</text>
<text x="35.7" y="167.7">gd</text>
<text x="98.7" y="162.2">GS</text>
<text x="34.1" y="178.1">S</text>
<text x="35.7" y="183.6">SD</text>
<text x="98.7" y="183.6">GS</text>
<text x="113.2" y="183.6">S</text>
<text x="166.7" y="254.3">FDS4953 Rev D1(W)</text>
</g>
<g font-size="1.6">
<text x="98.2" y="36.5">A</text>
<text x="35.7" y="195">θJA</text>
<text x="49.2" y="198.2">θJC</text>
<text x="80.4" y="198.2">θCA</text>
</g>
<g font-size="1.3">
<text x="77" y="213.8">2</text>
<text x="103.5" y="216.2">2</text>
</g>
</svg>
